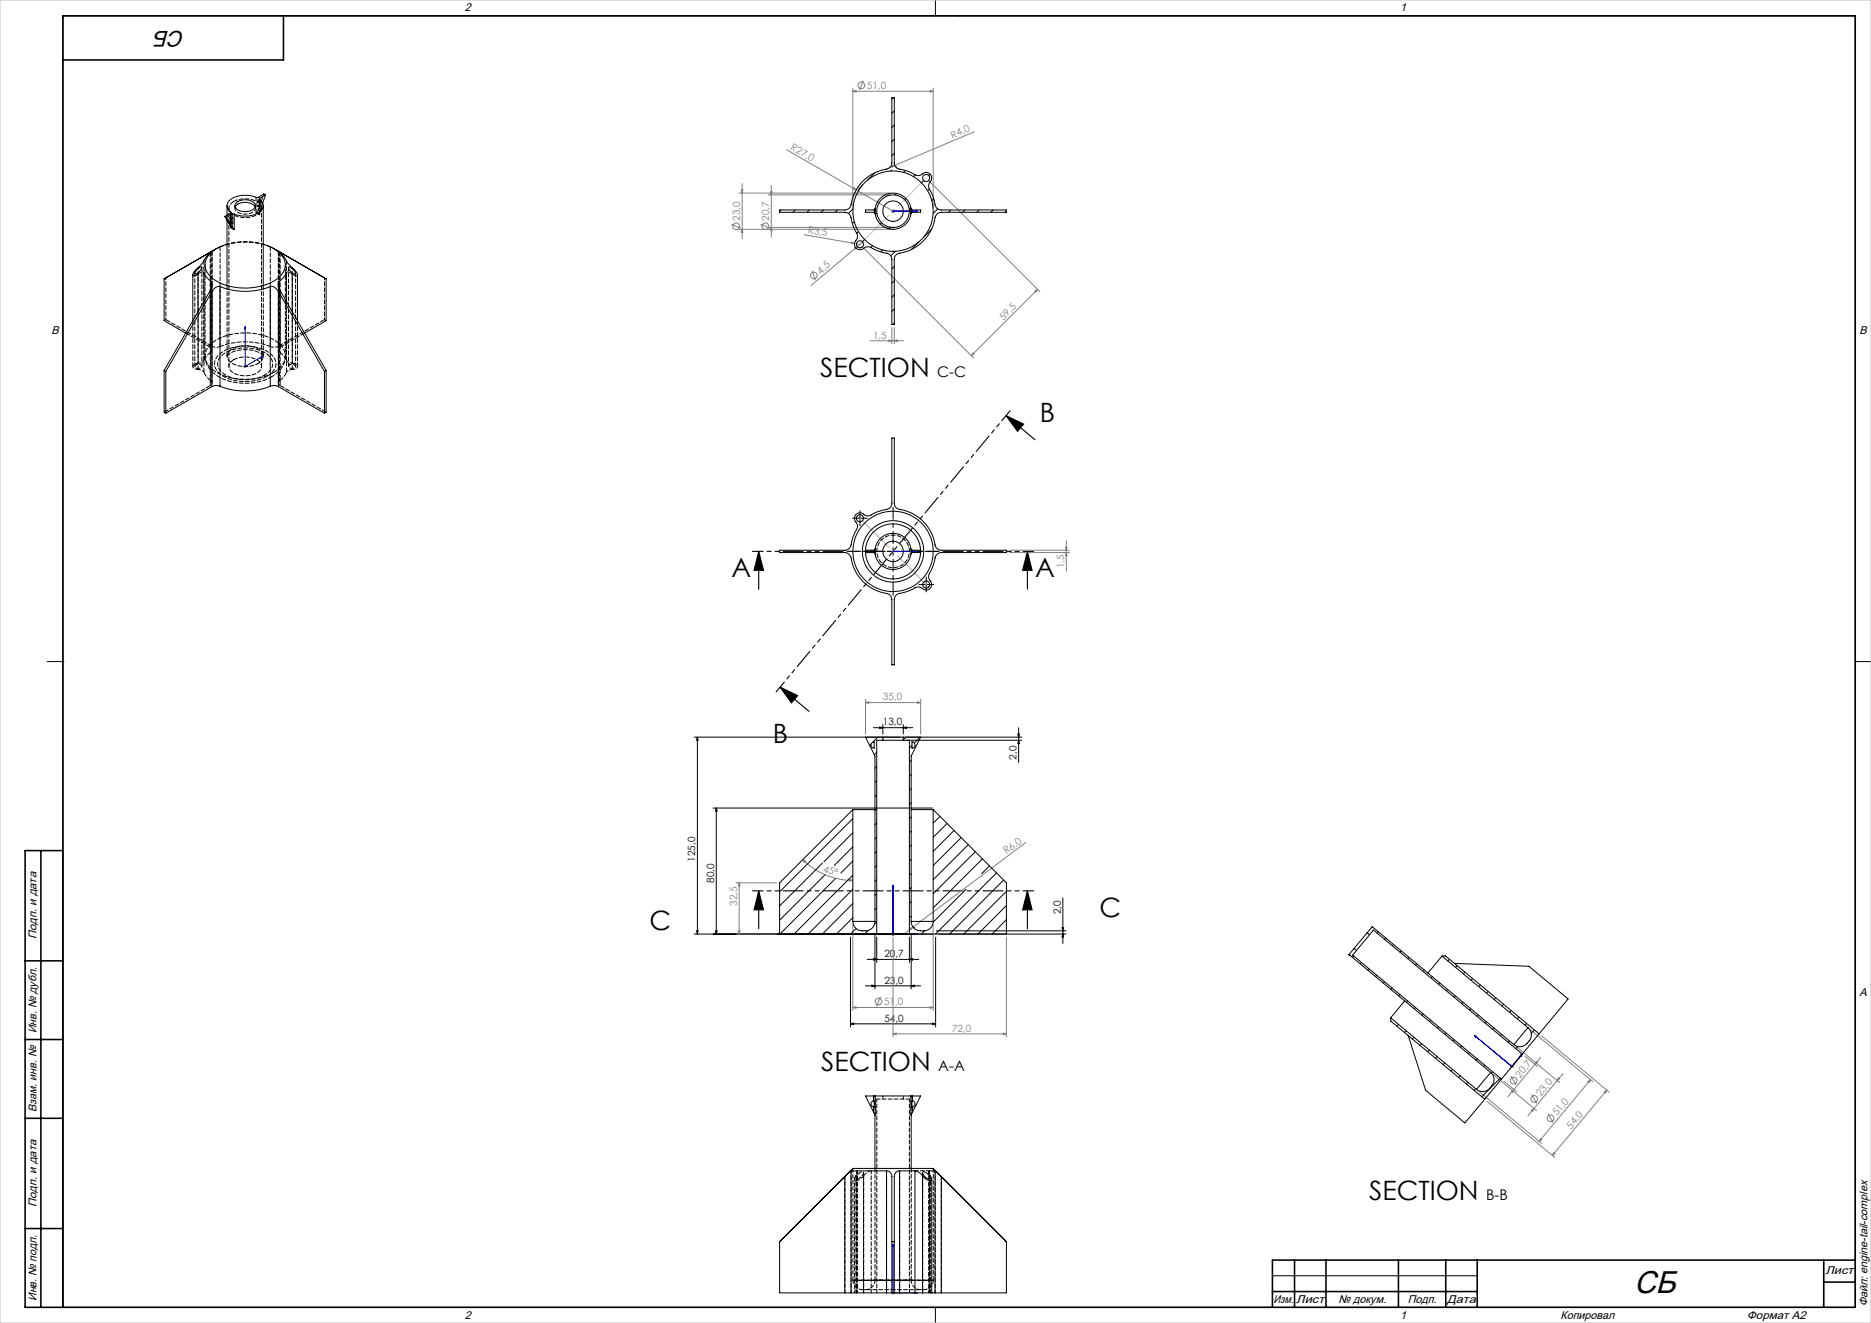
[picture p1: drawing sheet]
<svg xmlns="http://www.w3.org/2000/svg" width="594mm" height="420mm" viewBox="0 0 594 420" stroke-linecap="round" stroke-linejoin="round" font-family="sans-serif">
<g fill="none" stroke="#808080" stroke-width=".32">
<path d="M270.8 29l1-.3v.5zM270.8 28v38M270.8 29h25.5M274.1 25.6l-1.2 3M295.3 28.7l1 .3-1 .2zM296.3 28v38M235.6 58.3v17.5M244.9 58.9v16.3M249.7 47.5l33.8 19.5M271.1 59.6l.7 .7-1-.3zM283 52.7l1.1-.2-.9 .6zM294.7 57.2l35.4 35.4"/>
<path d="M309.2 41.9l-27.9 11.8M232.2 71.2l3 1.2M234.6 61.3h47.9M234.6 72.8h47.9M235.4 60.3h.5l-.3 1zM235.6 72.8l.3 1h-.5zM241.5 71.2l3 1.2M243.9 61.9h38.6M243.9 72.2h38.6M244.6 60.9h.5l-.2 1zM244.9 72.2l.2 1h-.5zM255.3 74.5l16 2.8"/>
<path d="M270.3 76.9l1 .4h-1zM271.2 78.7l.9-.4-.6 .8zM271.3 77.3l1.7 .3M272.1 78.3l-14.6 12.3M273.7 78.3l35.4 35.3M273.9 76.8l-1.8 1.5M283 67h1M283.2 66.7l.7 .7M283.5 66.6v.9M283.9 66.7l-.7 .7M257.8 85.9l1.1 3.1M328.5 92.4l.9-.5-.5 .9z"/>
<path d="M329.4 91.9l-21 21M77.3 116.3h1M77.5 116l.7 .7M77.8 115.8v1M78.2 116l-.7 .7M276.3 108.2h10.6M282.2 107.9l.9 .3-.9 .2zM283.1 104.1v5.1M283.9 108.2l1-.3v.5zM283.9 104.1v5.1M308.9 112l.3 .4-.8 .5zM283 175.1h1"/>
<path d="M283.2 174.7l.7 .7M283.5 174.5v1.1M283.9 174.7l-.7 .7M320.5 175.4h19M320.5 174.7h19M338.3 173.7h.5l-.3 1zM338.5 175.4l.3 1h-.5zM338.5 171.7v9.6M274.8 223l1-.2v.5zM274.8 222v11M274.8 223h17.5M291.3 222.8l1 .2-1 .3z"/>
<path d="M292.3 222v11M254.9 272.9l.9 .5-.4 .4zM254.9 272.9a22.4 22.4 0 0 0 15.9 6.6M269.8 279.2l1 .3-1 .2zM325.7 267.4l-38.2 28.7M233.7 296.5h12.8M233.7 280.3h12.8M234.4 295.5h.5l-.2 1zM234.7 280.3v16.2M234.7 280.3l.2 1h-.5zM270.8 293.5v27.3M283 296.5h1"/>
<path d="M283.2 296.2l.7 .7M283.5 296v1M283.5 297.5v31.7M283.9 296.2l-.7 .7M288.9 294.7l1-.4-.7 .8zM296.3 293.5v27.3M319.5 297.5v31.7M270.8 319.8l1-.2v.5zM270.8 319.8h25.5M279.5 316.4l-1.2 3.1M295.3 319.6l1 .2-1 .3zM283.5 328.2l1-.2v.5z"/>
<path d="M283.5 328.2h36M318.5 328l1 .2-1 .3zM479.5 338.6h1M479.6 338.2l.7 .7M480 338.1v1M480.3 338.2l-.7 .7M481.4 332.3l13.7 11.4M484.1 335.3l3.9 3.2M485.8 326.9l19.9 16.5M487.3 337.9l-8.6 10.3M487.7 337l.4 .3-.8 .6zM489.2 335.6l-1.9 2.3"/>
<path d="M489.4 328.8l21.5 17.9M469.5 346.5l19.9 16.5M472.1 349.6l21.5 17.9M474 341.1l13.8 11.4M477.4 343.2l4 3.3M479.8 341.6l1.5 2.9M479.8 346.5l.9-.7-.5 1zM486.2 352.5l.8-.6-.4 .9zM486.3 347.4l1.6 2.9M487 351.9l-1.9 2.3M491.5 353.6l1.6 2.9M494.3 343.1l-7.3 8.8"/>
<path d="M494.8 342.1l.4 .4-.9 .6zM496.3 340.8l-2 2.3M504.1 343.4l.8-.6-.4 .9zM504.9 342.8l-16.3 19.6M509.3 346.7l.8-.6-.4 .9zM510.1 346.1l-17.3 20.7M489.1 361.4l.4 .4-.9 .6zM493.3 365.9l.4 .3-.9 .6zM283 410.4h1M283.2 410.1l.7 .7M283.5 409.9v1M283.9 410.1l-.7 .7"/>
<circle cx="273.5" cy="27.1" r="1.06"/>
<circle cx="233.7" cy="71.8" r="1.06"/>
<circle cx="243" cy="71.8" r="1.06"/>
<circle cx="258.4" cy="87.5" r="1.06"/>
<circle cx="278.9" cy="317.9" r="1.06"/>
<circle cx="480.5" cy="343" r="1.06"/>
<circle cx="487.1" cy="348.9" r="1.07"/>
<circle cx="492.3" cy="355" r="1.06"/>
</g>
<path d="M319.4 132l9.2 7.6M319.4 132l5.6 2.6-2 2.3zM240.9 175.1l1.5 6h-3zM240.9 175.1v12M326.2 175.1l1.5 6h-3zM326.2 175.1v12M247.6 218.1l9.3 7.7M247.7 218.1l5.5 2.7-1.9 2.3zM240.9 282.8l1.5 6h-3zM240.9 282.8v12M326.2 282.8l1.5 6h-3zM326.2 282.8v12" fill="none" stroke="#000" stroke-width=".35"/>
<g fill="none" stroke="#00f" stroke-width=".32">
<path d="M283.3 67h.4zM283.5 67h7.8M283.5 67h.1M291.3 67h-.8h.8M77.8 103.7l.2 .5-.3 .2zM77.8 103.7v12.6l5.5-3.1M82.8 113.3l.5-.1-.5 .4zM283.3 175.1h.4zM283.5 175.1h.1M283.5 175.1h7.8M291.3 175.1h-.8h.8M283.5 281v15.5h7.8"/>
<path d="M283.5 281l.2 .8h-.4zM290.5 296.3l.8 .2-.8 .2zM468.1 328.7l11.9 9.9 3.2-3.8M468.1 328.7l.6 .4-.1 .2zM482.7 335l.5-.2-.2 .5zM283.5 394.9l.2 .8h-.4zM283.5 394.9v15.5h7.8M290.5 410.2l.8 .2-.8 .2z"/>
</g>
<g fill="none" stroke="#000" stroke-width=".32">
<path d="M20 5h569v410h-569zM297 0v5M304.5 5h.1M271.7 164.5h2.5M273 163.3v2.5M282.3 175.1h2.5M283.5 173.8v2.5M292.8 185.6h2.5M294 184.3v2.5M15 210h5M20 210h.1M589 210h.1"/>
<path d="M589 210h5M220.4 234h65.4M221.4 234l.3 1h-.5zM221.4 234v62.5M277.3 231h12.5M279.3 230.8l1 .2-1 .3zM280.3 230v3M286.8 231l1-.2v.5zM286.8 230v3M287.8 235h36.6M287.8 234h36.6M323.1 233h.5l-.2 1z"/>
<path d="M323.4 235l.2 1h-.5zM323.4 231v11.1M226.4 256.5h69.6M227.4 256.5l.3 1h-.5zM227.4 256.5v40M220.4 296.5h75.6M221.2 295.5h.5l-.3 1zM227.2 295.5h.5l-.3 1zM270 297.5v28.5M277.8 296.5v17.5M278.3 297.5v8.1M288.7 297.5v8.1"/>
<path d="M289.3 296.5v17.5M297 297.5v28.5M297.3 295.5h41.1M298 296.5h40.4M337.1 294.5h.6l-.3 1zM337.4 296.5l.3 1h-.6zM337.4 285.1v14.4M274.8 313h17.5M275.3 304.6h16.4M276.8 312.7l1 .3-1 .2zM277.4 304.3l.9 .3-.9 .2zM288.7 304.6l1-.3v.5z"/>
<path d="M289.3 313l1-.3v.5zM270 325l1-.2v.5zM270 325h27M296 324.8l1 .2-1 .3zM297 415v5M304.5 415h.1M404 405h65M579 400v15"/>
</g>
<path d="M281 175h-11.5M283.5 172.5v-11.5M283.5 177.5v11.5M286 175h11.5" fill="none" stroke="#000" stroke-width=".32" stroke-dasharray="15.2 1.3 1.3 1.3" stroke-dashoffset="11.4"/>
<path d="M271.8 164.5h-1.2M273 163.3v-1.2M273 165.8v1.1M274.3 164.5h1.1M292.8 185.5h-1.1M294.1 184.3v-1.1M294.1 186.8v1.1M295.3 185.5h1.1" fill="none" stroke="#000" stroke-width=".32" stroke-dasharray="15.2 1.3 1.3 1.3"/>
<path d="M328.2 175h-89.3M328.2 282.8h-89.3" fill="none" stroke="#000" stroke-width=".35" stroke-dasharray="6.3 1.3 1.3 1.3 1.3 1.3" stroke-dashoffset="3"/>
<path d="M320.7 130.4l-74.3 89.3" fill="none" stroke="#000" stroke-width=".35" stroke-dasharray="6.3 1.3 1.3 1.3 1.3 1.3" stroke-dashoffset="2.2"/>
<g fill="none" stroke="#000" stroke-width=".5">
<path d="M90 5v14h-70M13 270v145M20 270h-12v145h581v-410h-569v410M8 305h12M8 330h12M8 355h12M8 390h12M404 410h65M411 400v15M421 400v15M444 400v15M459 400v15"/>
<path d="M469 400v15M579 400v15M579 407h10M589 400h-185v15"/>
</g>
<path d="M294.1 56.5l-21.1 21M273 164.5l21.1 21M294.1 185.5l-21.1-21" fill="none" stroke="#c0c0c0" stroke-width=".32" stroke-dasharray="15.2 1.3 1.3 1.3" stroke-dashoffset="2.3"/>
<path d="M0 0h594v420h-594z" fill="none" stroke="#c0c0c0" stroke-width=".32"/>
<g fill="#000">
<path d="M319.4 132l5.6 2.6-2 2.3zM247.7 218.1l5.5 2.7-1.9 2.3z"/>
<path d="M326.2 175.1l1.5 6h-3zM240.9 175.1l1.5 6h-3z"/>
<path d="M326.2 282.8l1.5 6h-3zM240.9 282.8l1.5 6h-3z"/>
</g>
<path d="M328.5 92.4l.9-.5-.5 .9zM308.9 112l.3 .4-.8 .5z" fill="#808080"/>
<g fill="#00f">
<path d="M290.5 410.2l.8 .2-.8 .2zM283.5 394.9l.2 .8h-.4zM290.5 175.1h.8zM283.3 175.1h.4z"/>
<path d="M82.8 113.3l.5-.1-.5 .4zM77.8 103.7l.2 .5-.3 .2zM290.5 296.3l.8 .2-.8 .2zM283.5 281l.2 .8h-.4zM290.5 296.3l.8 .2-.8 .2zM283.5 281l.2 .8h-.4zM482.7 335l.5-.2-.2 .5zM468.1 328.7l.6 .4-.1 .2zM482.7 335l.5-.2-.2 .5zM468.1 328.7l.6 .4-.1 .2zM290.5 67h.8zM283.3 67h.4zM290.5 67h.8zM283.3 67h.4z"/>
</g>
<g fill="#000">
<path d="M323.4 235l.2 1h-.5zM323.1 233h.5l-.2 1z"/>
<path d="M337.1 294.5h.6l-.3 1zM337.4 296.5l.3 1h-.6zM227.4 256.5l.3 1h-.5zM227.2 295.5h.5l-.3 1zM221.4 234l.3 1h-.5zM221.2 295.5h.5l-.3 1z"/>
<path d="M276.8 312.7l1 .3-1 .2zM289.3 313l1-.3v.5zM270 325l1-.2v.5zM296 324.8l1 .2-1 .3z"/>
<path d="M277.4 304.3l.9 .3-.9 .2zM288.7 304.6l1-.3v.5zM279.3 230.8l1 .2-1 .3zM286.8 231l1-.2v.5z"/>
</g>
<g fill="#808080">
<path d="M271.1 59.6l.7 .7-1-.3z"/>
<path d="M270.3 76.9l1 .4h-1z"/>
<path d="M283 52.7l1.1-.2-.9 .6z"/>
<path d="M288.9 294.7l1-.4-.7 .8z"/>
<path d="M271.2 78.7l.9-.4-.6 .8z"/>
<path d="M274.8 223l1-.2v.5zM291.3 222.8l1 .2-1 .3zM283.5 328.2l1-.2v.5zM318.5 328l1 .2-1 .3zM282.2 107.9l.9 .3-.9 .2zM283.9 108.2l1-.3v.5zM270.8 29l1-.3v.5zM295.3 28.7l1 .3-1 .2z"/>
<path d="M486.2 352.5l.8-.6-.4 .9zM494.8 342.1l.4 .4-.9 .6z"/>
<path d="M479.8 346.5l.9-.7-.5 1zM487.7 337l.4 .3-.8 .6z"/>
<path d="M509.3 346.7l.8-.6-.4 .9zM493.3 365.9l.4 .3-.9 .6zM504.1 343.4l.8-.6-.4 .9zM489.1 361.4l.4 .4-.9 .6z"/>
<path d="M338.5 175.4l.3 1h-.5zM338.3 173.7h.5l-.3 1z"/>
<path d="M234.7 280.3l.2 1h-.5zM234.4 295.5h.5l-.2 1zM235.4 60.3h.5l-.3 1zM235.6 72.8l.3 1h-.5zM244.6 60.9h.5l-.2 1zM244.9 72.2l.2 1h-.5z"/>
<path d="M254.9 272.9l.9 .5-.4 .4zM269.8 279.2l1 .3-1 .2z"/>
<path d="M270.8 319.8l1-.2v.5zM295.3 319.6l1 .2-1 .3z"/>
</g>
<g fill="none" stroke="#000" stroke-width=".32">
<path d="M283.1 31h.8v20.7a2.15 2.15 0 0 0 2.3 2.1l3.1 1a2.76 2.76 0 0 0 3.3 .6 1.86 1.86 0 0 1 2.8 0 1.86 1.86 0 0 1-.4 2.8 2.87 2.87 0 0 0 .7 3l.9 2.5a2.7 2.7 0 0 0 1.9 2.9l21 .1v.7h-20.7a2.02 2.02 0 0 0-1.9 1.7 13.8 13.8 0 0 1-12 11.5l-.7 .7-.3 .7v21h-.8v-20.6a2.1 2.1 0 0 0-2.3-2.1l-3.1-1.1a2.8 2.8 0 0 0-3.3-.5 1.79 1.79 0 0 1-2.6 .1 1.79 1.79 0 0 1 .1-2.7 2.25 2.25 0 0 0-.3-2.7l-1.2-3a2.78 2.78 0 0 0-1.8-3h-21.1v-.7h20.7a1.94 1.94 0 0 0 2-1.7 13.9 13.9 0 0 1 11.9-11.5l.8-.8 .2-1zM283.6 31l-.5 .5M283.9 35.2l-.8 .8M283.9 39.7l-.8 .8M273.8 58.9l-1.2 1.2M277.8 54.8l-2.5 2.5M283.1 54l-.3 .3M283.9 44.2l-.8 .8M283.9 48.7l-.8 .7M284.2 52.9h.1M287.4 54.1l-.6 .6M290.5 55.5l-.5 .6"/>
<path d="M293.3 57.3l-.8 .7M295.1 60l-.6 .6M295.3 55.3l-.4 .4M68.8 78.9l-16.7 9.6M71.4 68.7l1.9 3.6M71.4 68.7l.5 .3M71.9 69l1.8 3.2M72.1 77.5a9 9 0 0 0-6.9 5.8 6.3 6.3 0 0 0 4.4 6.4 19.2 19.2 0 0 0 18.9-1.6 5.1 5.1 0 0 0-1-8.8l-.6-.4M72.1 65.3v3M72.1 69.9v20.7M73.2 70.5h.1M73.2 67.3v.4l-1.8 1"/>
<path d="M73.2 71.9l.1 .4M73.2 67.3v.3M73.2 69.9v.6M73.3 70.4l-.1 .1M73.3 72.3l.9 .5M73.3 70.4l.6 .4M73.3 69.8v.6M73.7 68h.7M73.7 72.2l.5 .6M73.7 69.2a.83 .83 0 0 0-.6 .8 .83 .83 0 0 0 .6 .8M73.7 69.2l.2-.1v1.7M73.7 68l-1.8 1"/>
<path d="M73.7 68v1.2M73.7 70.8v1.4M73.9 70.8h-.2M74.4 68l-.2 4.8M74.6 65.7a4.1 4.1 0 0 1 6.4 0M75.2 64.2a4.4 4.4 0 0 1 5.8 .6 2.06 2.06 0 0 1-2.5 2.3 3.3 3.3 0 0 1-3.9-1.7zM82.5 62.9l-.2 .2a2.64 2.64 0 0 1-.4 4.5 9.3 9.3 0 0 1-7.5 .4M82.5 62.9v.4M83.6 77.5l3.3 1.4M83.6 65.3v25.3M84.3 61.9l-.6-.3-1.9 1.1a10.5 10.5 0 0 0-8.5 .5 2.34 2.34 0 0 0-.1 4.1M84.3 61.9l-1.8 1"/>
<path d="M84.3 61.9l-.9 2.6M86.9 78.9l16.6 9.6M248 66.7l-.5 .4M252.5 66.7l-.8 .7M257 66.7l-.8 .7M261.4 66.7l-.7 .7M265.9 66.7l-.7 .7M270.8 66.3l-1.5 1.5M271.2 70.4l-.6 .6M271.4 61.2l-.1 .1M272.2 78.3v.1M272.6 73.5l-.6 .6"/>
<path d="M274.5 76l-.7 .7M277 78l-.5 .5M277.8 66.4l-.4 .3h-2.6v.7h2.5l.5 .3M277.8 67.7v.2M277.8 66.4v1.3M277.8 66.2v.2M278.4 67.7l-.5 .5M279.9 70.7l-.4 .4M280.2 79.4l-.6 .6M282.9 72.2l-.5 .5M284.3 79.8l-1.5 1.4M284.7 61.4l-.5 .5"/>
<path d="M287.6 63l-.4 .4M289.2 65.9l-.6 .5M289.2 66.2l.1 .2M289.3 67.7l-.1 .2M289.3 66.4l.3 .3h2.7v.7h-2.6l-.4 .3M289.3 66.4v1.3M291.7 76.8l-2.4 2.5M295.7 72.8l-2.4 2.4M296.4 63.1l-.6 .6M297.7 66.3l-1.4 1.5M301.9 66.7l-.8 .7M306.4 66.7l-.8 .7"/>
<path d="M310.8 66.7l-.7 .7M315.3 66.7l-.7 .7M319.5 67l-.4 .4M52.1 88.5v13.3l6.8 3.9M61.2 87.3v14.6M62.6 85.5a1.22 1.22 0 0 1 1.5-.7l-.8 1.3a1 1 0 0 1-1.5 .6zM62.9 87v12M64.7 86.6l1.2 1.8 1 .9M64.7 86.6l-.2-.3h-.5l-1.1 .7M64.7 86.6v9.2M66.7 80.1l.6-.3-1.4 1.3a19.3 19.3 0 0 1-4.2 5.1 .91 .91 0 0 0-.3 1.4l.8-.2 .7-.4M66.7 80.1l-14.6 8.4"/>
<path d="M66.7 80.1v.1M66.9 89.3a2.22 2.22 0 0 1-.2 3l-14.6 25.3M66.9 89.3v2.6M67.3 92.6l-14.7 25.3M67.3 92.6v30.1M69.8 91a22.2 22.2 0 0 0 16 0M69.8 91a2.3 2.3 0 0 0-2.5 1.6M69.8 91v31.6M85.8 91a2.23 2.23 0 0 1 2.6 1.6M85.8 91v31.6M88.4 92.6l14.6 25.3M88.4 92.6v30.1"/>
<path d="M88.7 89.3a2.32 2.32 0 0 0 .2 3l14.6 25.3M88.7 89.3v2.6M88.9 80.2l-.5-.4a14 14 0 0 1 3.4 4.2l1.7 1.6a1.81 1.81 0 0 1 .9 1.9h-.7l-.9-.5M90.9 86.6l.7-.3 1.2 .7M90.9 86.6l-.8 1.4-1.4 1.3M90.9 86.6v9.2M91.6 84.8a2.41 2.41 0 0 1 2.2 1.7v.2a.75 .75 0 0 1-1.2-.3l-.8-.9zM92.8 87v12M94.4 87.3v14.6M103.3 88.4l.2 .1M103.5 88.5v13.3l-6.8 3.9M283.9 84.6l-.8 .8"/>
<path d="M283.9 89.1l-.8 .8M283.9 93.6l-.8 .8M283.9 98.1l-.8 .7M52.1 117.6l.5 .3M52.1 117.6v13.3l.5 .3M52.6 117.9v13.3M103 117.9v13.3M103.5 117.6l-.5 .3M103.5 117.6v13.3l-.5 .3M283.9 102.6l-.4 .4M67.3 122.7l-14.7 8.5M69.8 122.6a21.7 21.7 0 0 0 16 0"/>
<path d="M69.8 122.6a3.1 3.1 0 0 0-2.5 .1M85.8 122.6a3.2 3.2 0 0 1 2.6 .1M88.4 122.7l14.6 8.5M283.1 139h.8v20.7a1.89 1.89 0 0 0 1.7 2 13.9 13.9 0 0 1 11.5 11.9l.9 .9 .8 .2h20.7v.7h-20.7l-.7 .2a2.84 2.84 0 0 0-1.5 2.8l-.9 2.5a2.87 2.87 0 0 0-.6 3.2 1.84 1.84 0 0 1 .1 2.8 1.84 1.84 0 0 1-2.8-.3l-1-.3-.9 .3a17.4 17.4 0 0 1-5.6 2l-.6 .6-.4 1.2v20.6h-.8v-20.6a1.96 1.96 0 0 0-1.7-2 14 14 0 0 1-11.5-11.9 1.94 1.94 0 0 0-1.7-1.1h-20.7v-.7h20.7a2.21 2.21 0 0 0 2.1-2.4l.5-1.9 1.2-2.3a2.09 2.09 0 0 0-.5-2.7 1.82 1.82 0 0 1 .6-2.4 1.82 1.82 0 0 1 2.5 .5l1 .3 1-.3a17.4 17.4 0 0 1 5.5-2l.7-.6 .3-1.2zM274.8 174.7l2.9-.2a5.9 5.9 0 0 1 5.8-5.2 5.9 5.9 0 0 1 5.9 5.2l2.9 .2M274.8 175.4l2.9 .2a5.9 5.9 0 0 0 5.8 5.2 5.9 5.9 0 0 0 5.9-5.2l2.9-.2M274.8 175.4a8.8 8.8 0 0 0 8.7 8.4 8.8 8.8 0 0 0 8.8-8.4M274.8 174.7a8.8 8.8 0 0 1 8.7-8.4 8.8 8.8 0 0 1 8.8 8.4M274.8 174.7v.7M292.3 174.7v.7M276.7 236l-.6 .6M276.8 235.8l.7-.3v2a.98 .98 0 0 1-.9-.6 .98 .98 0 0 1 .2-1.1z"/>
<path d="M278.3 238.8l-.7 .8M278.7 234l-1.7 1.6M280.3 235h6.5M280.3 234h6.5M280.3 234h-5.5l3 6v52.5M280.3 235h-2v61.5M280.3 234v1M286.8 234h5.5l-3 6v52.5M286.8 235h1.9v61.5M286.8 234v1M287.7 234l-.9 .9M289.5 235.5a1.01 1.01 0 0 1 1 1 1.01 1.01 0 0 1-1 1z"/>
<path d="M289.5 236.7l-.8 .8M292.1 234l-1.8 1.9M270.8 257h7M270.8 257l-23.3 23.3v16.2h30.8M270.8 257v35.5M270.8 259.9l-23.3 23.2M278.3 243.3l-.5 .6M278.3 247.8l-.5 .6M278.3 252.3l-.5 .6M278.3 256.8l-.5 .6M289.3 257h7M289.3 250.3l-.6 .6"/>
<path d="M289.3 259.3l-.6 .6M289.3 241.4l-.6 .6M289.3 245.9l-.6 .5M289.3 254.8l-.6 .6M296.3 257l23.2 23.3v16.2h-30.8M296.3 257v35.5M298.4 259.2l-2.1 2.1M261.1 274l-13.6 13.6M261.9 277.7l-14.4 14.4M265.2 278.9l-17.6 17.6M270.8 264.4l-9.2 9.2M270.8 268.8l-5.9 6"/>
<path d="M270.8 273.3l-3.9 3.9M270.8 277.8l-18.7 18.7M278.3 261.3l-.5 .5M278.3 265.8l-.5 .5M278.3 270.2l-.5 .6M278.3 274.8l-.5 .5M278.3 279.2l-.5 .6M289.3 263.8l-.6 .6M289.3 268.3l-.6 .6M289.3 272.8l-.6 .6M289.3 277.3l-.6 .6M300.7 261.4l-4.4 4.4"/>
<path d="M302.9 263.6l-6.6 6.7M305.2 265.9l-8.9 8.9M307.4 268.1l-11.1 11.2M309.6 270.4l-13.3 13.4M311.9 272.6l-15.6 15.6M314.1 274.9l-2.4 2.4M316.4 277.1l-19.4 19.4M318.6 279.4l-17.1 17.1M270.8 292.5a3.4 3.4 0 0 0 4.4 3 3 3 0 0 0 2.6-3M270.8 292.5h7M270.8 282.3l-14.2 14.2M270.8 286.8l-9.7 9.7"/>
<path d="M270.8 291.3l-5.2 5.2M271.8 294.8l-1.7 1.7M275.7 295.4l-1.2 1.1M278.3 283.7l-.5 .6M278.3 288.2l-.5 .6M278.3 292.7l-.7 .7M278.3 296.5h10.4M289.3 292.5a3.3 3.3 0 0 0 4.5 3 3 3 0 0 0 2.5-3M289.3 292.5h7M289.3 281.8l-.6 .5M289.3 286.3l-.6 .6M289.3 290.8l-.6 .5"/>
<path d="M290 294.5h.1M293.5 295.5l-1 1M306.7 282.3l-10.4 10.5M319.5 283l-13.5 13.5M319.5 287.5l-9 9M319.5 291.9l-4.5 4.6M319.5 296.4l-.1 .1M434.1 296.1l-4.2 5M434.1 296.1l1.5-1.9 45 37.4M434.1 296.1l.7 .6M434.8 296.7l-4.1 5M434.8 296.7l1.2-1.4 47.3 39.3"/>
<path d="M437.5 295.8l-.4 .4M440 297.8l-.4 .4M442.4 299.8l-.4 .4M428.3 303l45 37.4M428.3 303l.3 .3M429.8 303.5l-.4 .4M429.9 301.1l.8 .6M429.9 301.1l-1.6 1.9M430.7 301.7l-1.3 1.5 47.3 39.4M432.2 305.6l-.4 .3M434.7 307.6l-.4 .4M437.1 309.6l-.4 .4"/>
<path d="M439.6 311.7l-.4 .4M442 313.7l-.4 .4M444.5 315.8l-.4 .3M444.9 301.9l-.4 .4M446 317.7l-4.5 5.4M446.9 317.8l-.4 .4M447.3 303.9l-.4 .4M449.4 319.8l-.4 .4M449.8 305.9l-.4 .5M452.2 308l-.4 .4M454.7 310l-.4 .4M457.1 312.1l-.4 .4"/>
<path d="M457.8 303.5l-4.5 5.4M457.8 303.5l1.1-.1 29.7 24.8M457.8 303.5l27.3 22.7M459.6 314.1l-.4 .4M460.2 304.5l-.6 .6M461.8 305.8l23.6 1 12.4 10.3-14.5 17.5M462 316.1l-.4 .5M462.6 306.6l-.5 .5M464.5 318.2l-.4 .4M465.1 308.6l-.6 .6M467.5 310.6l-.5 .6M470 312.7l-.6 .5"/>
<path d="M472.4 314.7l-.5 .6M474.9 316.8l-.6 .5M477.3 318.8l-.5 .6M441.5 323.1l.1 1.1 29.8 24.8M441.5 323.1l27.3 22.7M441.5 323.2h.1M444 325.2l-.5 .5M446.4 327.3l-.5 .5M447.1 328.8l5.5 17.3 12.5 10.4 6.3-7.5M448.9 329.3l-.6 .5M451.3 331.3l-.5 .5M451.8 321.9l-.4 .4"/>
<path d="M453.8 333.4l-.6 .5M454.3 323.9l-.5 .4M456.2 335.4l-.5 .5M456.7 325.9l-.4 .4M458.7 337.4l-.5 .6M459.2 328l-.4 .4M461.2 339.5l-.6 .5M461.6 330l-.4 .4M464.1 332.1l-.4 .4M466.5 334.1l-.4 .4M466.9 320.2l-.4 .4M469 336.1l-.4 .5"/>
<path d="M469.4 322.3l-.4 .4M471.4 338.2l-.4 .4M471.8 324.3l-.4 .4M474.3 326.3l-.4 .5M476.7 328.4l-.4 .4M479.2 330.4l-.4 .5M479.8 320.8l-.6 .6M481.9 332.2l-.7 .7M482.2 322.9l-.5 .5M483.3 334.6l-6.6 8M484.7 324.9l-.5 .6M485.1 326.2a3.2 3.2 0 0 1-.3 5 2.98 2.98 0 0 1-4.2 .4"/>
<path d="M485.1 326.2l-4.5 5.4M487.2 327l-1.1 1M277.3 353l.5 .9M277.3 349.4h.2v2h-.2M277.3 347.9h.5M277.3 349.4a1.01 1.01 0 0 0-.8 1 1.01 1.01 0 0 0 .8 1M277.3 347.9v1.5M277.3 351.4v1.6M277.3 347.9h-2.5l2.5 5.1M277.8 353.9v17M277.8 347.9h11.4M277.8 347.9v6"/>
<path d="M289.2 347.9l.1 6M289.2 347.9h.5M289.3 353.9v17M289.7 349.4h-.2v2h.2M289.7 353l-.4 .9M289.7 349.4a1 1 0 0 1 .8 1 1 1 0 0 1-.8 1M289.7 347.9v1.5M289.7 351.4v1.6M289.7 347.9h2.6l-2.6 5.1M463.6 341.5l-.5 .6M466.1 343.6l-.6 .5M468.5 345.6l-.5 .5"/>
<path d="M473.3 340.4a3.6 3.6 0 0 1 .4 4.3 3.6 3.6 0 0 1-3.9 1.7l-1-.6M473.3 340.4l-4.5 5.4M473.9 340.2l-.4 .4M476.3 342.2l-5.9 6M476.7 342.6l-5.3 6.4M270.2 371.7h11.2M270.2 371.7l-2 1.8v36.9M270.2 371.7v38.7M281.4 371.7a1.65 1.65 0 0 1 1.7 1.8v36.9M281.4 371.7v38.7M285.6 371.7a1.65 1.65 0 0 0-1.7 1.8v36.9M285.6 371.7h4.9"/>
<path d="M285.6 371.7v38.7M290.5 371.7l1.2 .5 1.2 1.1M290.5 371.7v38.7M292.9 373.3v37.1M293 372a2.04 2.04 0 0 1 2 2.1 2.04 2.04 0 0 1-2-2.1zM295.1 371.7h1.8M295.1 371.7h-.1a1.03 1.03 0 0 0 .3 1.6l.3 .3a.71 .71 0 0 1 .1 1.1 .71 .71 0 0 1-1.1-.1l-1.7-1.3M295.1 371.7v1.2M295.8 374.4v36M296.9 371.7l1.9 1.8v36.9M296.9 371.7v38.7M283.1 394.2h.8"/>
<path d="M268.2 410.4h-20.7v-16.2l23.3-23.3h25.5l23.2 23.3v16.2h-20.7M268.2 410.4h2M270.2 410.4h11.2M281.4 410.4h1.7M283.1 410.4h.8M283.9 410.4h1.7M285.6 410.4h4.9M290.5 410.4h2.4M292.9 410.4h2.9M295.8 410.4h1.1M296.9 410.4h1.9"/>
<circle cx="294" cy="56.5" r="1.13"/>
<circle cx="273" cy="77.6" r="1.12"/>
<circle cx="283.5" cy="67" r="3.3"/>
<circle cx="283.5" cy="67" r="5.8"/>
<circle cx="283.5" cy="67" r="5.2"/>
<circle cx="283.5" cy="67" r="12.7"/>
<circle cx="273" cy="164.5" r="1.12"/>
<circle cx="283.5" cy="175.1" r="12.7"/>
<circle cx="283.5" cy="175.1" r="9.7"/>
<circle cx="283.5" cy="175" r="3.3"/>
<circle cx="294" cy="185.6" r="1.13"/>
</g>
<path d="M67 111.7a.84 .84 0 0 0 .3-.8 .84 .84 0 0 0-.5-.7M88.9 110.2a.84 .84 0 0 0-.5 .7 .84 .84 0 0 0 .3 .8M66.8 122.4a.84 .84 0 0 0 .5-.7 .84 .84 0 0 0-.3-.8M88.7 120.9a.84 .84 0 0 0-.3 .8 .84 .84 0 0 0 .5 .7M271.7 373.2l.6-1.1-.3-.4" fill="none" stroke="#000" stroke-width=".32" stroke-dasharray="1.3 .6" stroke-dashoffset=".9"/>
<g fill="none" stroke="#000" stroke-width=".32" stroke-dasharray="1.3 .6" stroke-dashoffset=".1">
<path d="M69.9 78.4l-2.6 1.4M69.9 78.4a21.9 21.9 0 0 1 15.9 0M81.3 62.6v4.9M82.4 68.2v-4.9M85.8 78.4v31.6M88.4 79.8v10.5M88.4 79.8l-2.6-1.4M61.8 86.7v29.6M67 80.1v31.6M67.3 90.3v-10.5M90.9 82.8v31.6M61.2 101.8v14.5"/>
<path d="M64.7 114.4v-31.6M65.1 113a8.3 8.3 0 0 0 5.9 7.4 18.4 18.4 0 0 0 15.2-.8M69.9 110a21.9 21.9 0 0 1 15.9 0M69.9 110v-31.6M88.7 111.7v-31.6M93.8 116.3v-29.6M94.5 116.3v-14.5M271.7 373.2a.85 .85 0 0 0-.5 .8 .85 .85 0 0 0 .5 .8 3.4 3.4 0 0 0 2.5-1.6M272.2 374.2a.66 .66 0 0 1-.3-.7 .66 .66 0 0 1 .4-.5 1.86 1.86 0 0 1 1.7-1 2.07 2.07 0 0 1-1.8 2.2M274.2 373.2v37.2M276.6 371.7l-1.3 .4-1.1 1.1M271.7 410.4v-37.2"/>
<path d="M295.4 410.4v-37.2"/>
</g>
<g fill="none" stroke="#000" stroke-width=".32" stroke-dasharray="1.3 .6" stroke-dashoffset=".2">
<path d="M73.4 72.2v-4.8M82.3 63.1v4.8M82.5 67.1l.9-2.7M88.4 90.3v31.3M91.6 84.9v31.4M64.1 116.3v-31.4M67.3 109.9a3.2 3.2 0 0 0 2.6 .1M85.8 110a3.2 3.2 0 0 0 2.6-.1M67.3 121.6v-31.3M288.7 348.9h-10.3M290.5 371.7h4.6M270.8 406.4a3 3 0 0 0 3 3"/>
<path d="M277.8 406.4a3 3 0 0 1-3 3M292.3 409.4a3 3 0 0 1-3-3M293.3 409.4a3 3 0 0 0 3-3"/>
</g>
<path d="M81 65.7a2.12 2.12 0 0 1-2.4 2.2 3.4 3.4 0 0 1-4-1.8l.1-.4M64.7 95.7v22.5M72.1 90.6v22.4M88.9 80.2v30M66.8 110.2v-30M83.6 113v-22.4M84.7 119.5a4.1 4.1 0 0 0 2.1-6.3 13.2 13.2 0 0 0-12.9-2.9 6.7 6.7 0 0 0-5.8 4.9 5.9 5.9 0 0 0 5 5.2 15.5 15.5 0 0 0 11.6-.9M86.9 118.3a19.2 19.2 0 0 1-19.7-1.2 5 5 0 0 1 .3-8.4 18.9 18.9 0 0 1 21 .3 5 5 0 0 1-.3 8.4l-1.3 .9M90.9 118.2v-22.5M295.1 372.8v37.6M283.5 406.4h-12.7h25.5h-12.8" fill="none" stroke="#000" stroke-width=".32" stroke-dasharray="1.3 .6" stroke-dashoffset="-.1"/>
<g fill="none" stroke="#000" stroke-width=".32" stroke-dasharray="1.3 .6" stroke-dashoffset=".5">
<path d="M73.2 70.5a.73 .73 0 0 1-.6-.6 .73 .73 0 0 1 .4-.8l.2-.2M73.3 68.8v.9M81.5 67.6l.5-.8M82 65.4a.96 .96 0 0 0 .2-1.6h-.2M82.5 67.1l-.1 1M82.5 65.7a.96 .96 0 0 0 .2-1.6h-.2M83.6 77.5a21.3 21.3 0 0 0-11.5 0M62.9 115.3a2.05 2.05 0 0 0 1.8-.9M64.7 118.2a2.05 2.05 0 0 0-1.8-.9M84 119.1a13 13 0 0 1-13.7-1.1 3.5 3.5 0 0 1 1.1-5.9 13.1 13.1 0 0 1 13.8 .7 3.5 3.5 0 0 1-.6 5.9l-.6 .4M90.9 114.4a2.05 2.05 0 0 0 1.9 .9M92.8 117.3a2.05 2.05 0 0 0-1.9 .9"/>
<path d="M277.8 353.9v-6M280.3 347.9v1M286.8 348.9v-1M289.2 347.9v6M271.9 373.9v36.5M294.8 372v38.4M272.3 410.4v-38.4M273.8 409.4h9.7M283.5 409.4h9.8M295.2 410.4v-36.5"/>
</g>
<path d="M73.2 67.7v1.2M82 63.8v-1.2M283.5 169.9a5.2 5.2 0 0 1 4.6 7.5 5.2 5.2 0 0 1-8.8 .6 5.2 5.2 0 0 1 3.6-8.1h.6M292.9 372.3v38.1M274.1 410.4v-38.1M283.5 406.4h5.8h-11.5h5.7" fill="none" stroke="#000" stroke-width=".32" stroke-dasharray="1.3 .6" stroke-dashoffset=".6"/>
<g fill="none" stroke="#000" stroke-width=".32" stroke-dasharray="1.3 .6" stroke-dashoffset=".3">
<path d="M72.7 66.1v50.2M73.3 72.2l.5 .3M73.3 68.8l.6 .3M73.8 72.5l.6 .3M81.3 67.5l.6 .3M81.8 63.9l.6 .3M81.8 65.5l.6 .4M81.9 67.8l.5 .4M83 116.3v-50.2M86.2 119.6a7.7 7.7 0 0 0 4.4-6.6M268.2 373.5v36.9M272 371.7v38.7"/>
<path d="M281.5 371.7v38.7M296.9 371.7v38.7M270.2 410.4v-38.7M276.6 410.4v-38.7M285.6 410.4v-38.7M298.9 410.4v-36.9"/>
</g>
<path d="M72.1 68.3v1.6M81.8 65.5v-1.6M82.4 64.2v1.7M277.4 351.4v1.6M277.4 347.9v1.5M289.7 349.4v-1.5M289.7 353v-1.6" fill="none" stroke="#000" stroke-width=".32" stroke-dasharray="1.3 .6" stroke-dashoffset=".8"/>
<g fill="none" stroke="#000" stroke-width=".32" stroke-dasharray="1.3 .6">
<path d="M72.8 70.5l.6 .3M73.2 68.9l.1-.1M74.2 64a7.2 7.2 0 0 1 8.5 1.1 2.37 2.37 0 0 1-1.7 3.4 7.2 7.2 0 0 1-8-1.4 2.16 2.16 0 0 1 1.2-3.1M81.3 67.5l.2 .1M81.8 63.9l.2-.1M81.9 67.8l-.4-.2M82 65.4l-.2 .1M82.4 68.1v.1M82.4 68.1l-.5-.3M82.4 65.9l.1-.2M82.5 64.1l-.1 .1M82.8 64.2l-.5-.3"/>
<path d="M52.7 88.2l-.3 .2M66.8 80l.5-.2M88.9 80l-.5-.2M92.8 98.9v18.4M52.1 101.8l.6-.3M59 105.7l7.8 4.5M62.9 117.3v-18.4M72.1 113v.1M72.1 113a7.2 7.2 0 0 1 6.5-2 5.9 5.9 0 0 1 5 2.1M74.2 114.2a7.2 7.2 0 0 1 8.5 1.1 2.37 2.37 0 0 1-1.7 3.4 7.2 7.2 0 0 1-8-1.4 2.16 2.16 0 0 1 1.2-3.1M83.6 113.1v-.1M96.7 105.7l-7.8 4.5"/>
<path d="M103 101.5l.6 .3M277.8 175.7v-.7M277.8 175v-.6M289.3 175.7v-.7M289.3 175v-.6M270.8 370.9v35.5M277.8 370.9v35.5M289.3 406.4v-35.5M296.3 406.4v-35.5"/>
</g>
<g fill="none" stroke="#000" stroke-width=".32" stroke-dasharray="1.3 .6" stroke-dashoffset=".4">
<path d="M73.3 69.9v-2.3M74.6 65.3v.8M81.1 66.1v-.8M82.5 63.3v.8M65.1 84.1v28.9M88.7 91.9v29M62.9 117.3a1.17 1.17 0 0 1-1.5-1.4l1.5-.6M81.9 115.4a2.48 2.48 0 0 0 1.7-2.4 2.48 2.48 0 0 0-1.7-2.3 8.3 8.3 0 0 0-9.3 1 2.4 2.4 0 0 0 1.2 3.7 9 9 0 0 0 8.1 0M90.6 113v-28.9M92.8 117.3a1.17 1.17 0 0 0 1.5-1.4l-1.5-.6M67 120.9v-29M274.8 175.4v-.7"/>
<path d="M276.6 174.7v.7M277.6 174.6v.8M277.8 175v.8M277.8 174.2v.8M289.2 174.2l.1 .8M289.3 175l-.1 .8M289.5 174.6v.8M290.5 175.4v-.7M292.3 174.7v.7M278.4 348.9v61.5M288.7 410.4v-61.5"/>
</g>
<path d="M73.2 70.5v1.3M73.3 71.9v-1.4M82 66.8v-1.4M82 66.8l1.8-5.2M82.5 65.7v1.4M52.7 88.2v13.3M62.9 84.9v30.4M103 88.2v13.3M62.2 115.9a.63 .63 0 0 0-.2 .8 .63 .63 0 0 0 .8 .3 .75 .75 0 0 0 1-.1 .75 .75 0 0 0 0-1l-.8-.2-.8 .2M91.9 115.9a1.09 1.09 0 0 1 1.2-.3 1.09 1.09 0 0 1 .7 1 1.26 1.26 0 0 1-2.2-.4l.3-.3M92.8 115.3v-30.4M271.3 374.3v36.1" fill="none" stroke="#000" stroke-width=".32" stroke-dasharray="1.3 .6" stroke-dashoffset=".7"/>
<path d="M67.3 79.8v30.1M66.8 92.3v30.1M52.7 101.5l14.6 8.4M64.7 114.4l.9-1.4 1.4-1.3M88.4 109.9v-30.1M88.7 111.7l1.4 1.3 .8 1.4M90.9 118.2l-.8 1.4-1.4 1.3M103 101.5l-14.6 8.4M52.1 130.9l14.7-8.5M67 120.9l-1.4-1.3-.9-1.4M88.9 122.4v-30.1M103.6 130.9l-14.7-8.5" fill="none" stroke="#000" stroke-width=".32" stroke-dasharray="1.3 .6" stroke-dashoffset="-.2"/>
<text font-size="10" x="518.8" y="410.6">СБ</text>
<g font-size="8.5">
<text x="260.4" y="119.8">SECTION</text>
<text x="330.2" y="133.9">B</text>
<text x="232.2" y="183.1">A</text>
<text x="328.7" y="183.1">A</text>
<text x="245.4" y="235.7">B</text>
<text x="349.1" y="291">C</text>
<text x="206.2" y="295.4">C</text>
<text x="260.8" y="340">SECTION</text>
<text x="434.7" y="380.9">SECTION</text>
</g>
<text font-size="7.1" x="58.7" y="9.8" transform="rotate(-180 58.7 9.8)">СБ</text>
<g font-size="4.7">
<text x="297.5" y="119.8">C-C</text>
<text x="297.9" y="340">A-A</text>
<text x="471.8" y="380.9">B-B</text>
</g>
<g font-size="3.6">
<text x="147.5" y="3.6">2</text>
<text x="444.5" y="3.6">1</text>
<text x="16.4" y="106.1">B</text>
<text x="590.4" y="106.1">B</text>
<text x="11.6" y="298.1" transform="rotate(-90 11.6 298.1)">Подп. и дата</text>
<text x="590.4" y="316.1">A</text>
<text x="11.6" y="328" transform="rotate(-90 11.6 328)">Инв. № дубл.</text>
<text x="11.6" y="353" transform="rotate(-90 11.6 353)">Взам. инв. №</text>
<text x="11.6" y="383.1" transform="rotate(-90 11.6 383.1)">Подп. и дата</text>
<text x="579.5" y="404.6">Лист</text>
<text x="11.6" y="413" transform="rotate(-90 11.6 413)">Инв. № подл.</text>
<text x="404.3" y="413.6">Изм.</text>
<text x="411.5" y="413.6">Лист</text>
<text x="424.9" y="413.6">№ докум.</text>
<text x="446.9" y="413.6">Подп.</text>
<text x="459.4" y="413.6">Дата</text>
<text x="147.5" y="418.6">2</text>
<text x="444.5" y="418.6">1</text>
<text x="495.5" y="418.6">Копировал</text>
<text x="554.7" y="418.6">Формат А2</text>
<text x="592.8" y="414.7" transform="rotate(-90 592.8 414.7)">Файл: engine-tail-complex</text>
</g>
<g font-size="3.2" fill="#808080">
<text x="275.2" y="28.3">51,0</text>
<text x="250.8" y="47.3" transform="rotate(30 250.8 47.3)">R27,0</text>
<text x="302.4" y="44" transform="rotate(-23 302.4 44)">R4,0</text>
<text x="234.9" y="70.1" transform="rotate(-90 234.9 70.1)">23,0</text>
<text x="244.2" y="70.1" transform="rotate(-90 244.2 70.1)">20,7</text>
<text x="256.3" y="74" transform="rotate(10 256.3 74)">R3,5</text>
<text x="260.5" y="87.2" transform="rotate(-40 260.5 87.2)">4,5</text>
<text x="318.6" y="101.8" transform="rotate(-45 318.6 101.8)">59,5</text>
<text x="277.2" y="107.5">1,5</text>
<text x="337.9" y="180.4" transform="rotate(-90 337.9 180.4)">1,5</text>
<text x="280.3" y="222.3">35,0</text>
<text x="319.6" y="271.2" transform="rotate(-37 319.6 271.2)">R6,0</text>
<text x="261.1" y="276.7" transform="rotate(20 261.1 276.7)">45°</text>
<text x="234" y="287.6" transform="rotate(-90 234 287.6)">32,5</text>
<text x="280.7" y="319.1">51,0</text>
<text x="302.2" y="327.5">72,0</text>
<text x="482.6" y="342.4" transform="rotate(-50 482.6 342.4)">20,7</text>
<text x="489.1" y="348.3" transform="rotate(-50 489.1 348.3)">23,0</text>
<text x="494.3" y="354.4" transform="rotate(-50 494.3 354.4)">51,0</text>
<text x="498.8" y="358.6" transform="rotate(-50 498.8 358.6)">54,0</text>
</g>
<g font-size="3.2">
<text x="280.3" y="230.3">13,0</text>
<text x="322.7" y="241.2" transform="rotate(-90 322.7 241.2)">2,0</text>
<text x="220.7" y="273.6" transform="rotate(-90 220.7 273.6)">125,0</text>
<text x="226.7" y="280.3" transform="rotate(-90 226.7 280.3)">80,0</text>
<text x="336.7" y="290.3" transform="rotate(-90 336.7 290.3)">2,0</text>
<text x="280.8" y="303.8">20,7</text>
<text x="280.8" y="312.3">23,0</text>
<text x="280.8" y="324.3">54,0</text>
</g>
</svg>
